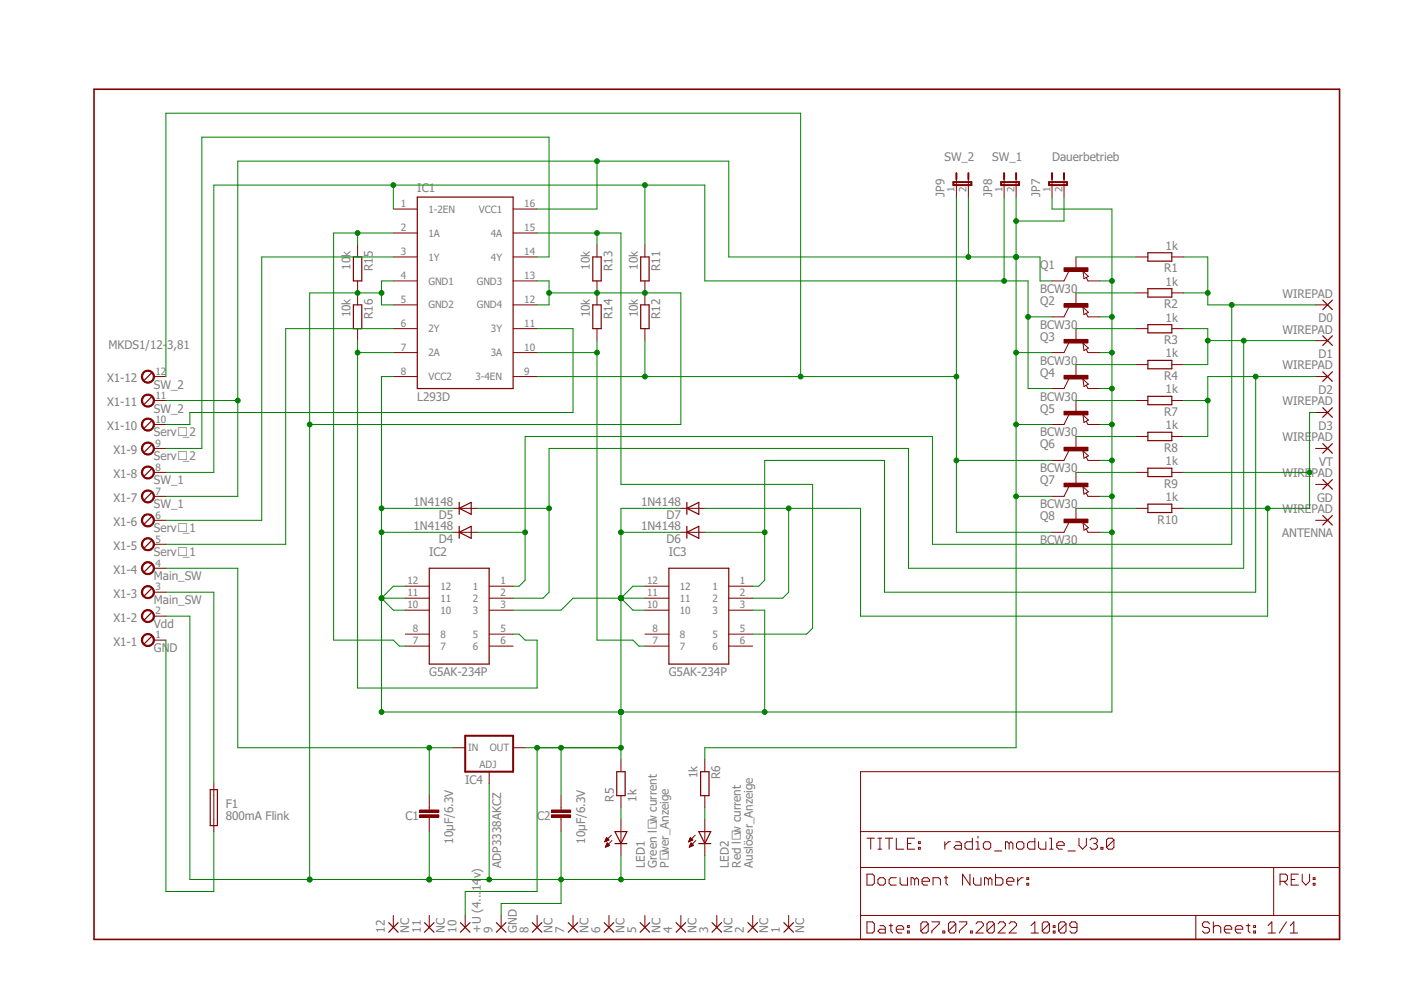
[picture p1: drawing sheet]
<svg xmlns="http://www.w3.org/2000/svg" width="297mm" height="210mm" viewBox="0 0 297 210" stroke-linecap="round" stroke-linejoin="round" font-family="sans-serif">
<path d="M19.9 18.9h264.1v180.3h-264.1z" fill="none" stroke="#7f0000" stroke-width=".34"/>
<g fill="none" stroke="#7f0000" stroke-width=".21">
<path d="M83.4 44.3h5.1M83.4 49.4h5.1M83.4 54.5h5.1M83.4 59.6h5.1M108.8 44.3h5.1M108.8 49.4h5.1M108.8 54.5h5.1M108.8 59.6h5.1M226.6 57.5l-1 2.1M229.6 57.5l1.2 1.1-1 .5zM230.3 58.8l.4 .8M240.8 54.5h2.6"/>
<path d="M248.5 54.5h2.5M83.4 79.8h5.1M83.4 64.6h5.1M83.4 69.7h5.1M83.4 74.8h5.1M108.8 79.8h5.1M108.8 64.6h5.1M108.8 69.7h5.1M108.8 74.8h5.1M240.8 69.7h2.6M240.8 62.1h2.6M240.8 77.3h2.6"/>
<path d="M248.5 69.7h2.5M248.5 62.1h2.5M248.5 77.3h2.5M278.9 79.8h2.6M278.9 72.2h2.6M278.9 64.6h2.6M278.9 87.5h2.6M278.9 110.3h2.6M278.9 102.7h2.6M85.9 124.3h5.1M85.9 126.8h5.1M85.9 129.4h5.1"/>
<path d="M85.9 134.5h5.1M85.9 137h5.1M103.7 124.3h5.1M103.7 126.8h5.1M103.7 129.4h5.1M103.7 134.5h5.1M103.7 137h5.1M182.5 163.6h101.5v35.6h-101.5zM182.5 176.3h101.5M183.8 177.7h1.6M184.6 177.7v2.3M186.1 177.7h.8"/>
<path d="M186.6 177.7v2.3M187.7 177.7h1.6M188.5 177.7v2.3M190 177.7v2.3h1.6M192.4 178.9h.8M193.9 177.7h-1.5v2.3h1.5M194.7 179.7h.4v.3h-.4zM194.7 178.5h.4v.4h-.4zM200.3 178.5v1.5M201.5 178.5h-.4l-.8 .7M202.6 178.5h.9l.3 .4v1.1h-1.2l-.3-.3 .3-.5h1.2M206.2 177.7v2.3h-1.2l-.4-.3v-.8l.4-.4h1.2"/>
<path d="M206.9 178.5h.4v1.5M207.3 177.3v.4M208.9 178.5h.8l.4 .4v.8l-.4 .3h-.8l-.4-.3v-.8zM213.9 178.9l-.3-.4h-.4v1.5M213.9 178.9v1.1M213.9 178.9l.4-.4 .5 .4v1.1M215.9 178.5h.8l.4 .4v.8l-.4 .3h-.8l-.4-.3v-.8zM219.4 177.7v2.3h-1.2l-.4-.3v-.8l.4-.4h1.2M220.2 178.5v1.2l.4 .3h1.1v-1.5M222.5 177.7h.4v2.3M224.1 179.2h1.5v-.3l-.3-.4h-.8l-.4 .4v.8l.4 .3h.8M228.8 177.7v1.5l.7 .8 .8-.8v-1.5"/>
<path d="M231.1 178.1l.4-.4h.8l.4 .4v.4l-.4 .4M231.9 178.9h.4M232.3 178.9l.4 .3v.5l-.4 .3h-.8l-.4-.3M233.4 179.7h.4v.3h-.4zM236.2 178.1l-.4-.4h-.8l-.4 .4v1.6M236.2 178.1v1.6l-.4 .3h-.8l-.4-.3M236.2 178.1l-1.6 1.6M83.4 194.1v2.5M91 194.1v2.5M98.6 194.1v2.5M106.3 194.1v2.5M113.9 194.1v2.5"/>
<path d="M121.5 194.1v2.5M129.1 194.1v2.5M136.7 194.1v2.5M144.4 194.1v2.5M152 194.1v2.5M159.6 194.1v2.5M167.2 194.1v2.5M182.5 183.9h101.5M182.5 194.1h101.5M183.8 185.3h1.2l.4 .4v1.6l-.4 .4h-1.2zM183.8 195.5h1.2l.4 .4v1.5l-.4 .4h-1.2zM186.1 186.5l.5-.4h.7l.4 .4v.8l-.4 .4h-.7l-.5-.4z"/>
<path d="M186.1 180h.8M186.6 196.3h.7l.4 .3v1.2h-1.1l-.5-.4 .5-.4h1.1M188.5 196.3h.8M188.9 195.9v1.5l.4 .4M190 197h1.6v-.4l-.4-.3h-.7l-.5 .3v.8l.5 .4h.7M190 186.1h-1.1l-.4 .4v.8l.4 .4h1.1M190.8 186.1v1.2l.4 .4h1.2v-1.6M192.4 197.4h.4v.4h-.4zM192.4 196.3h.4v.3h-.4zM193.9 186.5l-.4-.4h-.3v1.6M193.9 186.5l.4-.4 .4 .4v1.2M193.9 186.5v1.2"/>
<path d="M195.5 186.9h1.6v-.4l-.4-.4h-.8l-.4 .4v.8l.4 .4h.8M196.8 195.9v1.5l-.4 .4h-.8l-.4-.4M196.8 195.9l-.4-.4h-.8l-.4 .4v1.5M196.8 195.9l-1.6 1.5M197.6 195.5h1.5v.4l-1.5 1.5v.4M197.8 187.7v-1.6h1.2l.4 .4v1.2M199.9 197.4h.4v.4h-.4zM200.2 186.1h.8M200.6 185.7v1.6l.4 .4M202.6 195.9v1.5l-.3 .4h-.8l-.4-.4M202.6 195.9l-.3-.4h-.8l-.4 .4v1.5M202.6 195.9l-1.5 1.5"/>
<path d="M203.4 195.5h1.6v.4l-1.6 1.5v.4M205.7 185.3v2.4l-1.6-2.4v2.4M205.8 197.4h.4v.4h-.4zM206.4 186.1v1.2l.4 .4h1.2v-1.6M206.9 195.9l.4-.4h.8l.4 .4v.4l-1.6 1.5h1.6M206.9 180h.8M209.5 186.5l-.4-.4h-.4v1.6M209.5 186.5v1.2M209.5 186.5l.4-.4 .4 .4v1.2M210.8 195.9v1.5l-.4 .4h-.7l-.4-.4M210.8 195.9l-.4-.4h-.7l-.4 .4v1.5M210.8 195.9l-1.5 1.5"/>
<path d="M210.9 180.4h1.5M211.1 185.3v2.4h1.2l.3-.4v-.8l-.3-.4h-1.2M211.6 195.9l.4-.4h.8l.3 .4v.4l-1.5 1.5h1.5M213.4 186.9h1.6v-.4l-.4-.4h-.8l-.4 .4v.8l.4 .4h.8M213.9 195.9l.4-.4h.8l.4 .4v.4l-1.6 1.5h1.6M215.8 186.1v1.6M217 186.1h-.5l-.7 .8M217.7 187.3h.4v.4h-.4zM217.7 186.1h.4v.4h-.4zM218.6 197.8h1.6M218.6 196.3l.8-.8v2.3M222.5 195.9v1.5l-.4 .4h-.7l-.4-.4"/>
<path d="M222.5 195.9l-.4-.4h-.7l-.4 .4v1.5M222.5 195.9l-1.5 1.5M222.5 180h.8M223.3 197.4h.4v.4h-.4zM223.3 196.3h.4v.3h-.4zM226 195.9v1.5l-.4 .4h-.7l-.5-.4M226 195.9l-.4-.4h-.7l-.5 .4v1.5M226 195.9l-1.6 1.5M226.4 180.4h1.6M228.3 196.6h-1.1l-.4-.3v-.4l.4-.4h.8l.3 .4v1.5l-.3 .4h-.8l-.4-.4M253.5 194.1v5.1M256.5 195.9l-.4-.4h-.8l-.4 .4v.4l.4 .3h.8l.4 .4v.4l-.4 .4h-.8l-.4-.4"/>
<path d="M257.3 196.6l.3-.3h.8l.4 .3v1.2M257.3 195.5v2.3M259.6 197h1.6v-.4l-.4-.3h-.8l-.4 .3v.8l.4 .4h.8M261.9 197h1.6v-.4l-.4-.3h-.8l-.4 .3v.8l.4 .4h.8M264.2 196.3h.8M264.7 195.9v1.5l.3 .4M265.8 197.4h.4v.4h-.4zM265.8 196.3h.4v.3h-.4zM268.9 197.8h1.5M268.9 196.3l.8-.8v2.3M270 183.9v10.2M271.4 186.9h1.2l.4-.4v-.8l-.4-.4h-1.2v2.4"/>
<path d="M272.2 186.9l.8 .8M272.8 195.5l-1.6 2.3M273.6 197.8h1.5M273.6 196.3l.7-.8v2.3M273.8 186.5h.7M275.3 185.3h-1.5v2.4h1.5M276.1 185.3v1.6l.8 .8 .8-.8v-1.6M278.4 187.3h.4v.4h-.4zM278.4 186.1h.4v.4h-.4z"/>
</g>
<g fill="none" stroke="#7f0000" stroke-width=".25">
<path d="M88.5 41.8h20.3v40.6h-20.3zM243.4 53.6h5.1v1.8h-5.1zM243.4 61.2h5.1v1.8h-5.1zM243.4 68.8h5.1v1.8h-5.1zM243.4 76.4h5.1v1.8h-5.1zM280.5 78.8l2 2.1M280.5 71.2l2 2M280.5 63.6l2 2.1M282.5 78.8l-2 2.1M282.5 71.2l-2 2M282.5 63.6l-2 2.1M280.5 86.4l2 2.1"/>
<path d="M282.5 86.4l-2 2.1M280.5 109.3l2 2M280.5 101.7l2 2M282.5 109.3l-2 2M282.5 101.7l-2 2M91 120.5h12.7v20.3h-12.7zM82.4 195.6l2 2.1M84.4 195.6l-2 2.1M90 195.6l2 2.1M92 195.6l-2 2.1M97.6 195.6l2 2.1M99.6 195.6l-2 2.1"/>
<path d="M105.2 195.6l2.1 2.1M107.3 195.6l-2.1 2.1M112.9 195.6l2 2.1M114.9 195.6l-2 2.1M120.5 195.6l2 2.1M122.5 195.6l-2 2.1M128.1 195.6l2 2.1M130.1 195.6l-2 2.1M135.7 195.6l2 2.1M137.7 195.6l-2 2.1M143.3 195.6l2.1 2.1M145.4 195.6l-2.1 2.1"/>
<path d="M151 195.6l2 2.1M153 195.6l-2 2.1M158.6 195.6l2 2.1M160.6 195.6l-2 2.1M166.2 195.6l2 2.1M168.2 195.6l-2 2.1"/>
</g>
<path d="M225.6 56.8h5.1v.7h-5.1z" fill-rule="evenodd" fill="#7f0000"/>
<path d="M223.1 59.6h2.5M225.6 56.8h5.1v.7h-5.1zM228.1 54.5v2.5M230.7 59.6h2.5M226.6 65.2l-1 2M229.6 65.2l1.2 1-1 .5zM230.3 66.4l.4 .8" fill="none" stroke="#7f0000" stroke-width=".21"/>
<path d="M225.6 64.4h5.1v.8h-5.1z" fill-rule="evenodd" fill="#7f0000"/>
<path d="M223.1 67.2h2.5M225.6 64.4h5.1v.8h-5.1zM226.6 72.7l-1 2.1M228.1 62.1v2.5M229.6 72.8l1.2 1-1 .5zM230.3 74l.4 .8M230.7 67.2h2.5" fill="none" stroke="#7f0000" stroke-width=".21"/>
<path d="M225.6 72h5.1v.7h-5.1z" fill-rule="evenodd" fill="#7f0000"/>
<path d="M223.1 74.8h2.5M225.6 72h5.1v.7h-5.1zM228.1 69.7v2.5M230.7 74.8h2.5M226.6 80.3l-1 2.1M229.6 80.4l1.2 1-1 .6zM230.3 81.7l.4 .7" fill="none" stroke="#7f0000" stroke-width=".21"/>
<path d="M225.6 79.6h5.1v.7h-5.1z" fill-rule="evenodd" fill="#7f0000"/>
<g fill="none" stroke="#7f0000" stroke-width=".21">
<path d="M223.1 38v3.8M225.6 38v3.8M225.6 79.6h5.1v.7h-5.1zM228.1 77.3v2.5M223.1 82.4h2.5M230.7 82.4h2.5M136.7 124.3h5.1M136.7 126.8h5.1M136.7 129.4h5.1M136.7 134.5h5.1M136.7 137h5.1M154.5 124.3h5.1"/>
<path d="M154.5 126.8h5.1M154.5 129.4h5.1M154.5 134.5h5.1M154.5 137h5.1M45.3 166.2v10.1M91 171.2v.5M91 173.3v.5M128.2 178.5h.1M128.3 178.4h.2M128.3 178.3h.3M128.4 178.2h.5M128.4 178.1h.7"/>
<path d="M128.4 179.5h.2M128.4 178.1h.6M128.4 179.5h.4M128.5 177.9h.4M128.5 179.4h.5M128.5 177.8h.4M128.5 177.8h.3M128.5 179.3h.7M128.6 177.7h.1M128.6 179.2h.6M128.6 179.1h.5M128.6 179h.4"/>
<path d="M128.6 177.6l.5 .5-.9 .4zM128.6 178.9h.3M128.7 178.8h.1M128.7 178.7h.1M128.7 178.7l-.3 .9M128.7 178.7l.5 .5-.8 .4M129.6 177.1l-1.4 1.4M129.7 178.2l-1.3 1.4M131.7 161.1v2.5M131.7 168.7v2.5M131.7 173.8v7.6M146 178.5h.1"/>
<path d="M146 178.4h.2M146.1 178.3h.3M146.1 178.2h.5M146.2 178.1h.7M146.2 179.5h.1M146.2 178.1h.6M146.2 177.9h.5M146.2 179.5h.4M146.3 177.8h.3M146.3 179.4h.4M146.3 179.3h.6M146.3 179.2h.7"/>
<path d="M146.3 177.7h.2M146.3 179.1h.6M146.4 177.6l.5 .5-.9 .4zM146.4 179h.4M146.4 178.9h.3M146.5 178.8h.1M146.5 178.7l-.4 .9M146.5 178.7l.5 .5-.9 .4M146.5 178.7h.1M147.4 177.1l-1.4 1.4M147.5 178.2l-1.4 1.4M149.4 161.1v2.5"/>
<path d="M149.4 168.7v2.5M149.4 173.8v7.6"/>
</g>
<path d="M141.8 120.5h12.7v20.3h-12.7zM44.6 167.4h1.5v7.6h-1.5zM130.4 178.9h2.5M130.4 176.3h2.5l-1.2 2.6zM130.8 163.6h1.7v5.1h-1.7zM148.2 176.3h2.5l-1.3 2.6zM148.2 178.9h2.5M148.5 163.6h1.8v5.1h-1.8z" fill="none" stroke="#7f0000" stroke-width=".25"/>
<path d="M222.4 38.6h3.8v.6h-3.8zM223.1 36.7v1.3M225.6 36.7v1.3" fill="none" stroke="#7f0000" stroke-width=".42"/>
<path d="M89 172.8h4v.5h-4z" fill-rule="evenodd" fill="#7f0000"/>
<path d="M89 172.8h4v.5h-4z" fill="none" stroke="#7f0000" stroke-width=".21"/>
<path d="M89 171.7h4v.6h-4z" fill-rule="evenodd" fill="#7f0000"/>
<path d="M89 171.7h4v.6h-4zM91 168.7v2.5M91 173.8v2.5M119 171.2v.5M119 173.3v.5" fill="none" stroke="#7f0000" stroke-width=".21"/>
<path d="M116.9 172.8h4.1v.5h-4.1z" fill-rule="evenodd" fill="#7f0000"/>
<path d="M116.9 172.8h4.1v.5h-4.1z" fill="none" stroke="#7f0000" stroke-width=".21"/>
<path d="M116.9 171.7h4.1v.6h-4.1z" fill-rule="evenodd" fill="#7f0000"/>
<g fill="none" stroke="#7f0000" stroke-width=".21">
<path d="M202.8 38v3.8M205.3 38v3.8M212.9 38v3.8M215.4 38v3.8M226.6 88l-1 2M229.6 88l1.2 1.1-1 .5zM230.3 89.3l.4 .7M240.8 84.9h2.6M240.8 92.5h2.6M248.5 84.9h2.5M248.5 92.5h2.5M240.8 100.2h2.6"/>
<path d="M240.8 107.8h2.6M248.5 100.2h2.5M248.5 107.8h2.5M116.9 171.7h4.1v.6h-4.1zM119 168.7v2.5M119 173.8v2.5"/>
</g>
<path d="M202.1 38.6h3.8v.6h-3.8zM202.8 36.7v1.3M205.3 36.7v1.3M212.3 38.6h3.8v.6h-3.8zM212.9 36.7v1.3M215.4 36.7v1.3" fill="none" stroke="#7f0000" stroke-width=".42"/>
<path d="M243.4 84h5.1v1.8h-5.1zM243.4 91.7h5.1v1.7h-5.1zM243.4 99.3h5.1v1.7h-5.1zM243.4 106.9h5.1v1.8h-5.1z" fill="none" stroke="#7f0000" stroke-width=".25"/>
<path d="M225.6 87.2h5.1v.8h-5.1z" fill-rule="evenodd" fill="#7f0000"/>
<path d="M223.1 90h2.5M225.6 87.2h5.1v.8h-5.1zM226.6 95.6l-1 2M228.1 84.9v2.6M229.6 95.6l1.2 1-1 .6zM230.3 96.9l.4 .7M230.7 90h2.5" fill="none" stroke="#7f0000" stroke-width=".21"/>
<path d="M225.6 94.8h5.1v.8h-5.1z" fill-rule="evenodd" fill="#7f0000"/>
<path d="M223.1 97.6h2.5M225.6 94.8h5.1v.8h-5.1zM228.1 92.5v2.6M230.7 97.6h2.5M226.6 103.2l-1 2M229.6 103.2l1.2 1.1-1 .5zM230.3 104.5l.4 .7" fill="none" stroke="#7f0000" stroke-width=".21"/>
<path d="M225.6 102.4h5.1v.8h-5.1z" fill-rule="evenodd" fill="#7f0000"/>
<path d="M223.1 105.2h2.5M225.6 102.4h5.1v.8h-5.1zM226.6 110.8l-1 2.1M228.1 100.2v2.5M229.6 110.8l1.2 1.1-1 .5zM230.3 112.1l.4 .8M230.7 105.2h2.5" fill="none" stroke="#7f0000" stroke-width=".21"/>
<path d="M225.6 110.1h5.1v.7h-5.1z" fill-rule="evenodd" fill="#7f0000"/>
<g fill="none" stroke="#7f0000" stroke-width=".21">
<path d="M75.8 51.9v2.6M75.8 59.6v5M126.6 51.9v2.6M126.6 59.6v5M136.7 51.9v2.6M136.7 59.6v5M75.8 69.7v2.5M126.6 69.7v2.5M136.7 69.7v2.5M278.9 95.1h2.6M96.1 112.9h5.1M96.1 107.8h5.1"/>
<path d="M144.4 112.9h5M144.4 107.8h5M223.1 112.9h2.5M225.6 110.1h5.1v.7h-5.1zM228.1 107.8v2.5M230.7 112.9h2.5M96.1 158.5h2.5M108.8 158.5h2.5M103.7 163.6v2.6"/>
</g>
<g fill="none" stroke="#7f0000" stroke-width=".25">
<path d="M74.9 54.5h1.8v5.1h-1.8zM125.7 54.5h1.8v5.1h-1.8zM135.8 54.5h1.8v5.1h-1.8zM74.9 64.6h1.8v5.1h-1.8zM125.7 64.6h1.8v5.1h-1.8zM135.8 64.6h1.8v5.1h-1.8zM280.5 94.1l2 2M282.5 94.1l-2 2M97.4 112.9l2.5-1.3v2.5zM97.4 106.5v2.6M97.4 111.6v2.5M97.4 107.8l2.5-1.3v2.6z"/>
<path d="M145.6 112.9l2.6-1.3v2.5zM145.6 106.5v2.6M145.6 111.6v2.5M145.6 107.8l2.6-1.3v2.6zM32.1 135l-1.5 1.5"/>
</g>
<path d="M98.6 156h10.2v7.6h-10.2z" fill="none" stroke="#7f0000" stroke-width=".42"/>
<path d="M30.3 134.8a1.39 1.39 0 0 1 2.2 .2 1.39 1.39 0 0 1-.8 2.1 1.39 1.39 0 0 1-1.7-1.4h.2a1.13 1.13 0 0 1 1.5-1.1 1.13 1.13 0 0 1 .5 1.9 1.13 1.13 0 0 1-1.9-.4l-.1-.4h-.2z" fill-rule="evenodd" fill="#7f0000"/>
<path d="M30.3 134.8a1.39 1.39 0 0 1 2.2 .2 1.39 1.39 0 0 1-.8 2.1 1.39 1.39 0 0 1-1.7-1.4h.2a1.13 1.13 0 0 1 1.5-1.1 1.13 1.13 0 0 1 .5 1.9 1.13 1.13 0 0 1-1.9-.4l-.1-.4h-.2zM32.6 135.7h2.6" fill="none" stroke="#7f0000" stroke-width=".21"/>
<path d="M32.1 129.9l-1.5 1.5" fill="none" stroke="#7f0000" stroke-width=".25"/>
<path d="M30.3 129.8a1.39 1.39 0 0 1 2.2 .1 1.39 1.39 0 0 1-.8 2.1 1.39 1.39 0 0 1-1.7-1.4h.2a1.13 1.13 0 0 1 1.5-1.1 1.13 1.13 0 0 1 .5 1.9 1.13 1.13 0 0 1-1.9-.4l-.1-.4h-.2z" fill-rule="evenodd" fill="#7f0000"/>
<path d="M30.3 129.8a1.39 1.39 0 0 1 2.2 .1 1.39 1.39 0 0 1-.8 2.1 1.39 1.39 0 0 1-1.7-1.4h.2a1.13 1.13 0 0 1 1.5-1.1 1.13 1.13 0 0 1 .5 1.9 1.13 1.13 0 0 1-1.9-.4l-.1-.4h-.2zM32.6 130.6h2.6" fill="none" stroke="#7f0000" stroke-width=".21"/>
<path d="M32.1 124.8l-1.5 1.5" fill="none" stroke="#7f0000" stroke-width=".25"/>
<path d="M30.3 124.7a1.39 1.39 0 0 1 2.2 .1 1.39 1.39 0 0 1-.8 2.1 1.39 1.39 0 0 1-1.7-1.3h.2a1.13 1.13 0 0 1 1.5-1.1 1.13 1.13 0 0 1 .5 1.8 1.13 1.13 0 0 1-1.9-.4l-.1-.3h-.2z" fill-rule="evenodd" fill="#7f0000"/>
<path d="M30.3 124.7a1.39 1.39 0 0 1 2.2 .1 1.39 1.39 0 0 1-.8 2.1 1.39 1.39 0 0 1-1.7-1.3h.2a1.13 1.13 0 0 1 1.5-1.1 1.13 1.13 0 0 1 .5 1.8 1.13 1.13 0 0 1-1.9-.4l-.1-.3h-.2zM32.6 125.6h2.6" fill="none" stroke="#7f0000" stroke-width=".21"/>
<path d="M32.1 119.7l-1.5 1.5" fill="none" stroke="#7f0000" stroke-width=".25"/>
<path d="M30.3 119.6a1.39 1.39 0 0 1 2.2 .2 1.39 1.39 0 0 1-.8 2 1.39 1.39 0 0 1-1.7-1.3h.2a1.13 1.13 0 0 1 1.5-1.1 1.13 1.13 0 0 1 .5 1.8 1.13 1.13 0 0 1-1.9-.3l-.1-.4h-.2z" fill-rule="evenodd" fill="#7f0000"/>
<path d="M30.3 119.6a1.39 1.39 0 0 1 2.2 .2 1.39 1.39 0 0 1-.8 2 1.39 1.39 0 0 1-1.7-1.3h.2a1.13 1.13 0 0 1 1.5-1.1 1.13 1.13 0 0 1 .5 1.8 1.13 1.13 0 0 1-1.9-.3l-.1-.4h-.2zM32.6 120.5h2.6" fill="none" stroke="#7f0000" stroke-width=".21"/>
<path d="M32.1 114.6l-1.5 1.6" fill="none" stroke="#7f0000" stroke-width=".25"/>
<path d="M30.3 114.5a1.39 1.39 0 0 1 2.2 .2 1.39 1.39 0 0 1-.8 2.1 1.39 1.39 0 0 1-1.7-1.4h.2a1.13 1.13 0 0 1 1.5-1.1 1.13 1.13 0 0 1 .5 1.8 1.13 1.13 0 0 1-1.9-.3l-.1-.4h-.2z" fill-rule="evenodd" fill="#7f0000"/>
<path d="M30.3 114.5a1.39 1.39 0 0 1 2.2 .2 1.39 1.39 0 0 1-.8 2.1 1.39 1.39 0 0 1-1.7-1.4h.2a1.13 1.13 0 0 1 1.5-1.1 1.13 1.13 0 0 1 .5 1.8 1.13 1.13 0 0 1-1.9-.3l-.1-.4h-.2zM32.6 115.4h2.6" fill="none" stroke="#7f0000" stroke-width=".21"/>
<path d="M32.1 109.6l-1.5 1.5" fill="none" stroke="#7f0000" stroke-width=".25"/>
<path d="M30.3 109.4a1.39 1.39 0 0 1 2.2 .2 1.39 1.39 0 0 1-.8 2.1 1.39 1.39 0 0 1-1.7-1.4h.2a1.13 1.13 0 0 1 1.5-1.1 1.13 1.13 0 0 1 .5 1.9 1.13 1.13 0 0 1-1.9-.4l-.1-.4h-.2z" fill-rule="evenodd" fill="#7f0000"/>
<path d="M30.3 109.4a1.39 1.39 0 0 1 2.2 .2 1.39 1.39 0 0 1-.8 2.1 1.39 1.39 0 0 1-1.7-1.4h.2a1.13 1.13 0 0 1 1.5-1.1 1.13 1.13 0 0 1 .5 1.9 1.13 1.13 0 0 1-1.9-.4l-.1-.4h-.2zM32.6 110.3h2.6" fill="none" stroke="#7f0000" stroke-width=".21"/>
<path d="M32.1 104.5l-1.5 1.5" fill="none" stroke="#7f0000" stroke-width=".25"/>
<path d="M30.3 104.4a1.39 1.39 0 0 1 2.2 .1 1.39 1.39 0 0 1-.8 2.1 1.39 1.39 0 0 1-1.7-1.4h.2a1.13 1.13 0 0 1 1.5-1.1 1.13 1.13 0 0 1 .5 1.9 1.13 1.13 0 0 1-1.9-.4l-.1-.4h-.2z" fill-rule="evenodd" fill="#7f0000"/>
<path d="M30.3 104.4a1.39 1.39 0 0 1 2.2 .1 1.39 1.39 0 0 1-.8 2.1 1.39 1.39 0 0 1-1.7-1.4h.2a1.13 1.13 0 0 1 1.5-1.1 1.13 1.13 0 0 1 .5 1.9 1.13 1.13 0 0 1-1.9-.4l-.1-.4h-.2zM32.6 105.2h2.6" fill="none" stroke="#7f0000" stroke-width=".21"/>
<path d="M32.1 99.4l-1.5 1.5" fill="none" stroke="#7f0000" stroke-width=".25"/>
<path d="M30.3 99.3a1.39 1.39 0 0 1 2.2 .1 1.39 1.39 0 0 1-.8 2.1 1.39 1.39 0 0 1-1.7-1.3h.2a1.13 1.13 0 0 1 1.5-1.1 1.13 1.13 0 0 1 .5 1.8 1.13 1.13 0 0 1-1.9-.4l-.1-.3h-.2z" fill-rule="evenodd" fill="#7f0000"/>
<path d="M30.3 99.3a1.39 1.39 0 0 1 2.2 .1 1.39 1.39 0 0 1-.8 2.1 1.39 1.39 0 0 1-1.7-1.3h.2a1.13 1.13 0 0 1 1.5-1.1 1.13 1.13 0 0 1 .5 1.8 1.13 1.13 0 0 1-1.9-.4l-.1-.3h-.2zM32.6 100.2h2.6" fill="none" stroke="#7f0000" stroke-width=".21"/>
<path d="M32.1 94.3l-1.5 1.5" fill="none" stroke="#7f0000" stroke-width=".25"/>
<path d="M30.3 94.2a1.39 1.39 0 0 1 2.2 .2 1.39 1.39 0 0 1-.8 2 1.39 1.39 0 0 1-1.7-1.3h.2a1.13 1.13 0 0 1 1.5-1.1 1.13 1.13 0 0 1 .5 1.8 1.13 1.13 0 0 1-1.9-.3l-.1-.4h-.2z" fill-rule="evenodd" fill="#7f0000"/>
<path d="M30.3 94.2a1.39 1.39 0 0 1 2.2 .2 1.39 1.39 0 0 1-.8 2 1.39 1.39 0 0 1-1.7-1.3h.2a1.13 1.13 0 0 1 1.5-1.1 1.13 1.13 0 0 1 .5 1.8 1.13 1.13 0 0 1-1.9-.3l-.1-.4h-.2zM32.6 95.1h2.6" fill="none" stroke="#7f0000" stroke-width=".21"/>
<path d="M32.1 89.2l-1.5 1.6" fill="none" stroke="#7f0000" stroke-width=".25"/>
<path d="M30.3 89.1a1.4 1.4 0 0 1 2.2 .2 1.4 1.4 0 0 1-.8 2.1 1.4 1.4 0 0 1-1.7-1.4h.2a1.13 1.13 0 0 1 1.5-1.1 1.13 1.13 0 0 1 .5 1.8 1.13 1.13 0 0 1-1.9-.3l-.1-.4h-.2z" fill-rule="evenodd" fill="#7f0000"/>
<path d="M30.3 89.1a1.4 1.4 0 0 1 2.2 .2 1.4 1.4 0 0 1-.8 2.1 1.4 1.4 0 0 1-1.7-1.4h.2a1.13 1.13 0 0 1 1.5-1.1 1.13 1.13 0 0 1 .5 1.8 1.13 1.13 0 0 1-1.9-.3l-.1-.4h-.2zM32.6 90h2.6" fill="none" stroke="#7f0000" stroke-width=".21"/>
<path d="M32.1 84.2l-1.5 1.5" fill="none" stroke="#7f0000" stroke-width=".25"/>
<path d="M30.3 84a1.4 1.4 0 0 1 2.2 .2 1.4 1.4 0 0 1-.8 2.1 1.4 1.4 0 0 1-1.7-1.4h.2a1.13 1.13 0 0 1 1.6-1 1.13 1.13 0 0 1 .4 1.8 1.13 1.13 0 0 1-1.9-.4l-.1-.4h-.2z" fill-rule="evenodd" fill="#7f0000"/>
<path d="M30.3 84a1.4 1.4 0 0 1 2.2 .2 1.4 1.4 0 0 1-.8 2.1 1.4 1.4 0 0 1-1.7-1.4h.2a1.13 1.13 0 0 1 1.6-1 1.13 1.13 0 0 1 .4 1.8 1.13 1.13 0 0 1-1.9-.4l-.1-.4h-.2zM32.6 84.9h2.6" fill="none" stroke="#7f0000" stroke-width=".21"/>
<path d="M32.1 79.1l-1.5 1.5" fill="none" stroke="#7f0000" stroke-width=".25"/>
<path d="M30.3 79a1.4 1.4 0 0 1 2.2 .1 1.4 1.4 0 0 1-.8 2.1 1.4 1.4 0 0 1-1.7-1.4h.2a1.13 1.13 0 0 1 1.6-1 1.13 1.13 0 0 1 .4 1.8 1.13 1.13 0 0 1-1.9-.3l-.1-.5h-.2z" fill-rule="evenodd" fill="#7f0000"/>
<path d="M30.3 79a1.4 1.4 0 0 1 2.2 .1 1.4 1.4 0 0 1-.8 2.1 1.4 1.4 0 0 1-1.7-1.4h.2a1.13 1.13 0 0 1 1.6-1 1.13 1.13 0 0 1 .4 1.8 1.13 1.13 0 0 1-1.9-.3l-.1-.5h-.2zM32.6 79.8h2.6" fill="none" stroke="#7f0000" stroke-width=".21"/>
<path d="M75.8 49.4v2.5M83.4 49.4h-12.7v86.3h12.7l1.3 1.3h1.2M228.1 54.5h12.7M228.1 69.7h12.7M228.1 62.1h12.7M228.1 77.3h12.7M228.1 84.9h12.7M228.1 92.5h12.7M228.1 100.2h12.7M228.1 107.8h12.7" fill="none" stroke="#007f00" stroke-width=".21"/>
<circle cx="75.8" cy="49.4" r=".51" fill="#007f00"/>
<g fill="none" stroke="#007f00" stroke-width=".21">
<path d="M251 54.5h5.1v10.1h22.8M251 62.1h5.1M261.2 64.6v50.8h-63.5v-22.9h-86.4v30.5l-1.2 1.3h-1.3M101.2 112.9h10.1"/>
<circle cx="75.8" cy="49.4" r=".51"/>
</g>
<circle cx="111.3" cy="112.9" r=".51" fill="#007f00"/>
<circle cx="111.3" cy="112.9" r=".51" fill="none" stroke="#007f00" stroke-width=".21"/>
<circle cx="256.1" cy="62.1" r=".51" fill="#007f00"/>
<circle cx="256.1" cy="62.1" r=".51" fill="none" stroke="#007f00" stroke-width=".21"/>
<circle cx="261.1" cy="64.6" r=".51" fill="#007f00"/>
<g fill="none" stroke="#007f00" stroke-width=".21">
<path d="M251 69.7h5.1v7.6h-5.1M256.1 72.2h22.8M263.7 72.2v48.3h-71.1v-25.4h-76.2v30.5l-1.3 1.2h-6.3M101.2 107.8h15.2"/>
<circle cx="261.1" cy="64.6" r=".51"/>
</g>
<circle cx="116.4" cy="107.8" r=".51" fill="#007f00"/>
<circle cx="116.4" cy="107.8" r=".51" fill="none" stroke="#007f00" stroke-width=".21"/>
<circle cx="256.1" cy="72.2" r=".51" fill="#007f00"/>
<circle cx="256.1" cy="72.2" r=".51" fill="none" stroke="#007f00" stroke-width=".21"/>
<circle cx="263.7" cy="72.2" r=".51" fill="#007f00"/>
<g fill="none" stroke="#007f00" stroke-width=".21">
<path d="M278.9 87.5h-1.2v20.3h-26.7M149.4 107.8h33.1v22.8h86.3v-22.8M167.2 107.8v17.8l-1.3 1.2h-6.3M251 100.2h26.7"/>
<circle cx="263.7" cy="72.2" r=".51"/>
</g>
<circle cx="277.7" cy="100.2" r=".51" fill="#007f00"/>
<circle cx="277.7" cy="100.2" r=".51" fill="none" stroke="#007f00" stroke-width=".21"/>
<circle cx="268.8" cy="107.8" r=".51" fill="#007f00"/>
<circle cx="268.8" cy="107.8" r=".51" fill="none" stroke="#007f00" stroke-width=".21"/>
<circle cx="167.2" cy="107.8" r=".51" fill="#007f00"/>
<g fill="none" stroke="#007f00" stroke-width=".21">
<path d="M113.9 74.8h12.7M126.6 72.2v63.5h7.6l1.3 1.3h1.2"/>
<circle cx="167.2" cy="107.8" r=".51"/>
</g>
<circle cx="126.6" cy="74.8" r=".51" fill="#007f00"/>
<g fill="none" stroke="#007f00" stroke-width=".21">
<path d="M113.9 49.4h17.8v53.3h40.6v30.5l-1.3 1.3h-11.4M126.6 49.4v2.5"/>
<circle cx="126.6" cy="74.8" r=".51"/>
</g>
<circle cx="126.6" cy="49.4" r=".51" fill="#007f00"/>
<g fill="none" stroke="#007f00" stroke-width=".21">
<path d="M35.2 125.6h10.1v40.6M35.2 135.7v53.3h10.1v-12.7M35.2 120.5h15.2v38h45.7M91 158.5v10.2"/>
<circle cx="126.6" cy="49.4" r=".51"/>
</g>
<circle cx="91" cy="158.5" r=".51" fill="#007f00"/>
<g fill="none" stroke="#007f00" stroke-width=".21">
<path d="M83.4 59.6h-2.5v5h2.5M113.9 59.6h2.5v5h-2.5M80.9 62.1h-15.2v124.4M116.4 62.1h28v27.9h-78.7M35.2 130.6h5.1v55.9h109.1v-5.1M91 176.3v10.2M103.7 166.2v20.3M119 176.3v15.3h-12.7v2.5M131.7 181.4v5.1"/>
<circle cx="91" cy="158.5" r=".51"/>
</g>
<circle cx="131.6" cy="186.5" r=".51" fill="#007f00"/>
<circle cx="131.6" cy="186.5" r=".51" fill="none" stroke="#007f00" stroke-width=".21"/>
<circle cx="118.9" cy="186.5" r=".51" fill="#007f00"/>
<circle cx="118.9" cy="186.5" r=".51" fill="none" stroke="#007f00" stroke-width=".21"/>
<circle cx="103.7" cy="186.5" r=".51" fill="#007f00"/>
<circle cx="103.7" cy="186.5" r=".51" fill="none" stroke="#007f00" stroke-width=".21"/>
<circle cx="91" cy="186.5" r=".51" fill="#007f00"/>
<circle cx="91" cy="186.5" r=".51" fill="none" stroke="#007f00" stroke-width=".21"/>
<circle cx="91" cy="186.5" r=".51" fill="#007f00"/>
<circle cx="91" cy="186.5" r=".51" fill="none" stroke="#007f00" stroke-width=".21"/>
<circle cx="65.7" cy="186.5" r=".51" fill="#007f00"/>
<circle cx="65.7" cy="186.5" r=".51" fill="none" stroke="#007f00" stroke-width=".21"/>
<circle cx="65.7" cy="186.5" r=".51" fill="#007f00"/>
<circle cx="65.7" cy="186.5" r=".51" fill="none" stroke="#007f00" stroke-width=".21"/>
<circle cx="136.7" cy="62.1" r=".51" fill="#007f00"/>
<circle cx="136.7" cy="62.1" r=".51" fill="none" stroke="#007f00" stroke-width=".21"/>
<circle cx="116.4" cy="62.1" r=".51" fill="#007f00"/>
<circle cx="116.4" cy="62.1" r=".51" fill="none" stroke="#007f00" stroke-width=".21"/>
<circle cx="65.7" cy="90" r=".51" fill="#007f00"/>
<circle cx="65.7" cy="90" r=".51" fill="none" stroke="#007f00" stroke-width=".21"/>
<circle cx="80.9" cy="62.1" r=".51" fill="#007f00"/>
<circle cx="80.9" cy="62.1" r=".51" fill="none" stroke="#007f00" stroke-width=".21"/>
<circle cx="75.8" cy="62.1" r=".51" fill="#007f00"/>
<circle cx="75.8" cy="62.1" r=".51" fill="none" stroke="#007f00" stroke-width=".21"/>
<circle cx="126.6" cy="62.1" r=".51" fill="#007f00"/>
<g fill="none" stroke="#007f00" stroke-width=".21">
<path d="M83.4 54.5h-27.9v55.8h-20.3M113.9 54.5h2.5v-25.4h-73.6v66h-7.6M83.4 69.7h-22.8v45.7h-25.4M113.9 69.7h7.6v17.8h-81.2v2.5h-5.1M266.2 79.8v45.8h-78.7v-28h-25.4v25.4l-1.2 1.3h-1.3M278.9 79.8h-22.8v12.7h-5.1M251 84.9h5.1M149.4 112.9h12.7M131.7 171.2v2.6M149.4 171.2v2.6"/>
<circle cx="126.6" cy="62.1" r=".51"/>
</g>
<circle cx="162.1" cy="112.9" r=".51" fill="#007f00"/>
<circle cx="162.1" cy="112.9" r=".51" fill="none" stroke="#007f00" stroke-width=".21"/>
<circle cx="256.1" cy="84.9" r=".51" fill="#007f00"/>
<circle cx="256.1" cy="84.9" r=".51" fill="none" stroke="#007f00" stroke-width=".21"/>
<circle cx="266.2" cy="79.8" r=".51" fill="#007f00"/>
<g fill="none" stroke="#007f00" stroke-width=".21">
<path d="M83.4 39.2v5.1M136.7 39.2v12.7M212.9 41.8v17.8M218 67.2h5.1M223.1 82.4h-5.1v-22.8h-68.6v-20.4h-104.1v61h-10.1"/>
<circle cx="266.2" cy="79.8" r=".51"/>
</g>
<circle cx="218" cy="67.2" r=".51" fill="#007f00"/>
<circle cx="218" cy="67.2" r=".51" fill="none" stroke="#007f00" stroke-width=".21"/>
<circle cx="212.9" cy="59.6" r=".51" fill="#007f00"/>
<circle cx="212.9" cy="59.6" r=".51" fill="none" stroke="#007f00" stroke-width=".21"/>
<circle cx="136.7" cy="39.2" r=".51" fill="#007f00"/>
<circle cx="136.7" cy="39.2" r=".51" fill="none" stroke="#007f00" stroke-width=".21"/>
<circle cx="83.4" cy="39.2" r=".51" fill="#007f00"/>
<g fill="none" stroke="#007f00" stroke-width=".21">
<path d="M202.8 41.8v71.1h20.3M35.2 79.8v-55.8h134.6v55.8M113.9 79.8h88.9M136.7 72.2v7.6M202.8 97.6h20.3"/>
<circle cx="83.4" cy="39.2" r=".51"/>
</g>
<circle cx="136.7" cy="79.8" r=".51" fill="#007f00"/>
<circle cx="136.7" cy="79.8" r=".51" fill="none" stroke="#007f00" stroke-width=".21"/>
<circle cx="202.8" cy="79.8" r=".51" fill="#007f00"/>
<circle cx="202.8" cy="79.8" r=".51" fill="none" stroke="#007f00" stroke-width=".21"/>
<circle cx="202.8" cy="97.6" r=".51" fill="#007f00"/>
<circle cx="202.8" cy="97.6" r=".51" fill="none" stroke="#007f00" stroke-width=".21"/>
<circle cx="169.7" cy="79.8" r=".51" fill="#007f00"/>
<g fill="none" stroke="#007f00" stroke-width=".21">
<path d="M223.1 41.8v2.5h12.7v106.7h-154.9v-71.2h2.5M233.2 59.6h2.6M233.2 67.2h2.6M233.2 74.8h2.6M233.2 82.4h2.6M233.2 90h2.6M233.2 97.6h2.6M80.9 112.9h15.2M80.9 107.8h15.2M131.7 112.9h12.7M144.4 107.8h-12.7v53.3M233.2 105.2h2.6"/>
<path d="M233.2 112.9h2.6M80.9 126.8l2.5 2.6h2.5M80.9 126.8h5M85.9 124.3h-2.5l-2.5 2.5M136.7 126.8h-15.2l-2.5 2.6h-10.2M136.7 124.3h-2.5l-2.5 2.5 2.5 2.6h2.5M159.6 129.4h2.5v21.6M111.3 158.5h20.4M113.9 158.5v30.5h-15.3v5.1M119 158.5v10.2"/>
<circle cx="169.7" cy="79.8" r=".51"/>
</g>
<circle cx="235.7" cy="59.6" r=".51" fill="#007f00"/>
<circle cx="235.7" cy="59.6" r=".51" fill="none" stroke="#007f00" stroke-width=".21"/>
<circle cx="235.7" cy="67.2" r=".51" fill="#007f00"/>
<circle cx="235.7" cy="67.2" r=".51" fill="none" stroke="#007f00" stroke-width=".21"/>
<circle cx="235.7" cy="74.8" r=".51" fill="#007f00"/>
<circle cx="235.7" cy="74.8" r=".51" fill="none" stroke="#007f00" stroke-width=".21"/>
<circle cx="235.7" cy="82.4" r=".51" fill="#007f00"/>
<circle cx="235.7" cy="82.4" r=".51" fill="none" stroke="#007f00" stroke-width=".21"/>
<circle cx="235.7" cy="90" r=".51" fill="#007f00"/>
<circle cx="235.7" cy="90" r=".51" fill="none" stroke="#007f00" stroke-width=".21"/>
<circle cx="235.7" cy="97.6" r=".51" fill="#007f00"/>
<circle cx="235.7" cy="97.6" r=".51" fill="none" stroke="#007f00" stroke-width=".21"/>
<circle cx="235.7" cy="112.9" r=".51" fill="#007f00"/>
<circle cx="235.7" cy="112.9" r=".51" fill="none" stroke="#007f00" stroke-width=".21"/>
<circle cx="118.9" cy="158.5" r=".51" fill="#007f00"/>
<circle cx="118.9" cy="158.5" r=".51" fill="none" stroke="#007f00" stroke-width=".21"/>
<circle cx="131.6" cy="158.5" r=".51" fill="#007f00"/>
<circle cx="131.6" cy="158.5" r=".51" fill="none" stroke="#007f00" stroke-width=".21"/>
<circle cx="80.9" cy="107.8" r=".51" fill="#007f00"/>
<circle cx="80.9" cy="107.8" r=".51" fill="none" stroke="#007f00" stroke-width=".21"/>
<circle cx="80.9" cy="112.9" r=".51" fill="#007f00"/>
<circle cx="80.9" cy="112.9" r=".51" fill="none" stroke="#007f00" stroke-width=".21"/>
<circle cx="80.9" cy="151" r=".51" fill="#007f00"/>
<circle cx="80.9" cy="151" r=".51" fill="none" stroke="#007f00" stroke-width=".21"/>
<circle cx="131.6" cy="151" r=".51" fill="#007f00"/>
<circle cx="131.6" cy="151" r=".51" fill="none" stroke="#007f00" stroke-width=".21"/>
<circle cx="131.6" cy="151" r=".51" fill="#007f00"/>
<circle cx="131.6" cy="151" r=".51" fill="none" stroke="#007f00" stroke-width=".21"/>
<circle cx="131.6" cy="151" r=".51" fill="#007f00"/>
<circle cx="131.6" cy="151" r=".51" fill="none" stroke="#007f00" stroke-width=".21"/>
<circle cx="131.6" cy="112.9" r=".51" fill="#007f00"/>
<circle cx="131.6" cy="112.9" r=".51" fill="none" stroke="#007f00" stroke-width=".21"/>
<circle cx="131.6" cy="126.8" r=".51" fill="#007f00"/>
<circle cx="131.6" cy="126.8" r=".51" fill="none" stroke="#007f00" stroke-width=".21"/>
<circle cx="131.6" cy="126.8" r=".51" fill="#007f00"/>
<circle cx="131.6" cy="126.8" r=".51" fill="none" stroke="#007f00" stroke-width=".21"/>
<circle cx="131.6" cy="126.8" r=".51" fill="#007f00"/>
<circle cx="131.6" cy="126.8" r=".51" fill="none" stroke="#007f00" stroke-width=".21"/>
<circle cx="131.6" cy="126.8" r=".51" fill="#007f00"/>
<circle cx="131.6" cy="126.8" r=".51" fill="none" stroke="#007f00" stroke-width=".21"/>
<circle cx="162.1" cy="151" r=".51" fill="#007f00"/>
<circle cx="162.1" cy="151" r=".51" fill="none" stroke="#007f00" stroke-width=".21"/>
<circle cx="80.9" cy="126.8" r=".51" fill="#007f00"/>
<circle cx="80.9" cy="126.8" r=".51" fill="none" stroke="#007f00" stroke-width=".21"/>
<circle cx="80.9" cy="126.8" r=".51" fill="#007f00"/>
<circle cx="80.9" cy="126.8" r=".51" fill="none" stroke="#007f00" stroke-width=".21"/>
<circle cx="235.7" cy="105.2" r=".51" fill="#007f00"/>
<circle cx="235.7" cy="105.2" r=".51" fill="none" stroke="#007f00" stroke-width=".21"/>
<circle cx="131.6" cy="151" r=".51" fill="#007f00"/>
<circle cx="131.6" cy="151" r=".51" fill="none" stroke="#007f00" stroke-width=".21"/>
<circle cx="113.9" cy="158.5" r=".51" fill="#007f00"/>
<g fill="none" stroke="#007f00" stroke-width=".21">
<path d="M126.6 34.2v10.1h-12.7M205.3 41.8v12.7M215.4 41.8v116.7h-66v2.6M223.1 59.6h-2.6v-5.1h-66v-20.3h-104.1v71h-15.2M225.6 41.8v5.1h-10.2M215.4 74.8h7.7M35.2 84.9h15.2M215.4 90h7.7M215.4 105.2h7.7"/>
<circle cx="113.9" cy="158.5" r=".51"/>
</g>
<circle cx="215.4" cy="46.9" r=".51" fill="#007f00"/>
<circle cx="215.4" cy="46.9" r=".51" fill="none" stroke="#007f00" stroke-width=".21"/>
<circle cx="215.4" cy="90" r=".51" fill="#007f00"/>
<circle cx="215.4" cy="90" r=".51" fill="none" stroke="#007f00" stroke-width=".21"/>
<circle cx="215.4" cy="74.8" r=".51" fill="#007f00"/>
<circle cx="215.4" cy="74.8" r=".51" fill="none" stroke="#007f00" stroke-width=".21"/>
<circle cx="215.4" cy="54.5" r=".51" fill="#007f00"/>
<circle cx="215.4" cy="54.5" r=".51" fill="none" stroke="#007f00" stroke-width=".21"/>
<circle cx="215.4" cy="54.5" r=".51" fill="#007f00"/>
<circle cx="215.4" cy="54.5" r=".51" fill="none" stroke="#007f00" stroke-width=".21"/>
<circle cx="205.3" cy="54.5" r=".51" fill="#007f00"/>
<circle cx="205.3" cy="54.5" r=".51" fill="none" stroke="#007f00" stroke-width=".21"/>
<circle cx="126.6" cy="34.2" r=".51" fill="#007f00"/>
<circle cx="126.6" cy="34.2" r=".51" fill="none" stroke="#007f00" stroke-width=".21"/>
<circle cx="50.4" cy="84.9" r=".51" fill="#007f00"/>
<circle cx="50.4" cy="84.9" r=".51" fill="none" stroke="#007f00" stroke-width=".21"/>
<circle cx="215.4" cy="105.2" r=".51" fill="#007f00"/>
<g fill="none" stroke="#007f00" stroke-width=".21">
<path d="M75.8 74.8h7.6M75.8 72.2v73.7h38.1v-10.2h-2.6l-1.2-1.2h-1.3"/>
<circle cx="215.4" cy="105.2" r=".51"/>
</g>
<circle cx="75.8" cy="74.8" r=".51" fill="#007f00"/>
<circle cx="75.8" cy="74.8" r=".51" fill="none" stroke="#007f00" stroke-width=".21"/>
<g font-size="2.5" fill="#7f7f7f">
<text x="200.2" y="34.2">SW_2</text>
<text x="210.4" y="34.2">SW_1</text>
<text x="223.1" y="34.2">Dauerbetrieb</text>
<text x="88.5" y="40.8">IC1</text>
<text x="200.2" y="41.8" transform="rotate(-90 200.2 41.8)">JP9</text>
<text x="210.4" y="41.8" transform="rotate(-90 210.4 41.8)">JP8</text>
<text x="220.5" y="41.8" transform="rotate(-90 220.5 41.8)">JP7</text>
<text x="247.1" y="53">1k</text>
<text x="74.3" y="57.1" transform="rotate(-90 74.3 57.1)">10k</text>
<text x="79.1" y="57.5" transform="rotate(-90 79.1 57.5)">R15</text>
<text x="125" y="57.1" transform="rotate(-90 125 57.1)">10k</text>
<text x="129.9" y="57.5" transform="rotate(-90 129.9 57.5)">R13</text>
<text x="135.2" y="57.1" transform="rotate(-90 135.2 57.1)">10k</text>
<text x="140" y="57.5" transform="rotate(-90 140 57.5)">R11</text>
<text x="220.5" y="57">Q1</text>
<text x="246.8" y="57.7">R1</text>
<text x="220.5" y="64.6">Q2</text>
<text x="220.5" y="62.1">BCW30</text>
<text x="246.8" y="65.4">R2</text>
<text x="247.1" y="60.6">1k</text>
<text x="271.9" y="63.1">WIREPAD</text>
<text x="74.3" y="67.3" transform="rotate(-90 74.3 67.3)">10k</text>
<text x="79.1" y="67.6" transform="rotate(-90 79.1 67.6)">R16</text>
<text x="125" y="67.3" transform="rotate(-90 125 67.3)">10k</text>
<text x="129.9" y="67.6" transform="rotate(-90 129.9 67.6)">R14</text>
<text x="135.2" y="67.3" transform="rotate(-90 135.2 67.3)">10k</text>
<text x="140" y="67.6" transform="rotate(-90 140 67.6)">R12</text>
<text x="220.5" y="69.7">BCW30</text>
<text x="247.1" y="68.2">1k</text>
<text x="271.9" y="70.7">WIREPAD</text>
<text x="279.6" y="68.2">D0</text>
<text x="23" y="74">MKDS1/12-3,81</text>
<text x="220.5" y="72.2">Q3</text>
<text x="220.5" y="77.3">BCW30</text>
<text x="246.8" y="73">R3</text>
<text x="247.1" y="75.8">1k</text>
<text x="279.6" y="75.9">D1</text>
<text x="22.7" y="81">X1-12</text>
<text x="32.6" y="82.4">SW_2</text>
<text x="220.5" y="79.8">Q4</text>
<text x="246.8" y="80.6">R4</text>
<text x="247.1" y="83.4">1k</text>
<text x="271.9" y="78.3">WIREPAD</text>
<text x="279.6" y="83.5">D2</text>
<text x="22.7" y="86.1">X1-11</text>
<text x="32.6" y="87.5">SW_2</text>
<text x="88.5" y="84.9">L293D</text>
<text x="220.5" y="84.9">BCW30</text>
<text x="220.5" y="87.5">Q5</text>
<text x="246.8" y="88.2">R7</text>
<text x="271.9" y="85.9">WIREPAD</text>
<text x="22.7" y="91.1">X1-10</text>
<text x="32.6" y="92.5">Servo</text>
<text x="38.8" y="92.5">_2</text>
<text x="220.5" y="92.5">BCW30</text>
<text x="220.5" y="95.1">Q6</text>
<text x="246.8" y="95.8">R8</text>
<text x="247.1" y="91">1k</text>
<text x="271.9" y="93.6">WIREPAD</text>
<text x="279.6" y="91.1">D3</text>
<text x="24" y="101.3">X1-8</text>
<text x="24" y="96.2">X1-9</text>
<text x="32.6" y="97.6">Servo</text>
<text x="38.8" y="97.6">_2</text>
<text x="220.5" y="100.2">BCW30</text>
<text x="247.1" y="98.6">1k</text>
<text x="271.9" y="101.2">WIREPAD</text>
<text x="279.7" y="98.7">VT</text>
<text x="24" y="106.4">X1-7</text>
<text x="32.6" y="102.7">SW_1</text>
<text x="32.6" y="107.8">SW_1</text>
<text x="87.7" y="107.3">1N4148</text>
<text x="135.9" y="107.3">1N4148</text>
<text x="220.5" y="107.8">BCW30</text>
<text x="220.5" y="102.7">Q7</text>
<text x="246.8" y="103.5">R9</text>
<text x="247.1" y="106.3">1k</text>
<text x="279.3" y="106.3">GD</text>
<text x="24" y="111.5">X1-6</text>
<text x="32.6" y="112.9">Servo</text>
<text x="38.8" y="112.9">_1</text>
<text x="87.7" y="112.3">1N4148</text>
<text x="93" y="110">D5</text>
<text x="135.9" y="112.3">1N4148</text>
<text x="141.3" y="110">D7</text>
<text x="220.5" y="110.3">Q8</text>
<text x="245.4" y="111">R10</text>
<text x="271.9" y="114">ANTENNA</text>
<text x="271.9" y="108.8">WIREPAD</text>
<text x="24" y="116.5">X1-5</text>
<text x="32.6" y="117.9">Servo</text>
<text x="38.8" y="117.9">_1</text>
<text x="91" y="117.9">IC2</text>
<text x="93" y="115.1">D4</text>
<text x="141.3" y="115.1">D6</text>
<text x="141.8" y="117.9">IC3</text>
<text x="220.5" y="115.4">BCW30</text>
<text x="24" y="121.6">X1-4</text>
<text x="32.6" y="123">Main_SW</text>
<text x="24" y="131.8">X1-2</text>
<text x="24" y="126.7">X1-3</text>
<text x="32.6" y="128.1">Main_SW</text>
<text x="24" y="136.9">X1-1</text>
<text x="32.6" y="133.2">Vdd</text>
<text x="32.6" y="138.3">GND</text>
<text x="91" y="143.3">G5AK-234P</text>
<text x="141.8" y="143.3">G5AK-234P</text>
<text x="98.6" y="166.2">IC4</text>
<text x="147.9" y="164.9" transform="rotate(-90 147.9 164.9)">1k</text>
<text x="152.7" y="165.3" transform="rotate(-90 152.7 165.3)">R6</text>
<text x="47.9" y="173.8">800mA Flink</text>
<text x="47.9" y="171.2">F1</text>
<text x="86" y="173.8">C1</text>
<text x="113.9" y="173.8">C2</text>
<text x="130.2" y="170" transform="rotate(-90 130.2 170)">R5</text>
<text x="135" y="170" transform="rotate(-90 135 170)">1k</text>
<text x="96.1" y="178.9" transform="rotate(-90 96.1 178.9)">10µF/6.3V</text>
<text x="124" y="178.9" transform="rotate(-90 124 178.9)">10µF/6.3V</text>
<text x="139.3" y="174.7" transform="rotate(-90 139.3 174.7)">w current</text>
<text x="157.1" y="177" transform="rotate(-90 157.1 177)">w current</text>
<text x="106.3" y="183.9" transform="rotate(-90 106.3 183.9)">ADP3338AKCZ</text>
<text x="136.7" y="183.9" transform="rotate(-90 136.7 183.9)">LED1</text>
<text x="139.3" y="183.9" transform="rotate(-90 139.3 183.9)">Green lo</text>
<text x="141.8" y="183.9" transform="rotate(-90 141.8 183.9)">Po</text>
<text x="141.8" y="181.2" transform="rotate(-90 141.8 181.2)">wer_Anzeige</text>
<text x="154.5" y="183.9" transform="rotate(-90 154.5 183.9)">LED2</text>
<text x="157.1" y="183.9" transform="rotate(-90 157.1 183.9)">Red lo</text>
<text x="159.6" y="183.9" transform="rotate(-90 159.6 183.9)">Auslöser_Anzeige</text>
<text x="81.6" y="197.8" transform="rotate(-90 81.6 197.8)">12</text>
<text x="86.7" y="197.8" transform="rotate(-90 86.7 197.8)">NC</text>
<text x="89.2" y="197.8" transform="rotate(-90 89.2 197.8)">11</text>
<text x="94.3" y="197.8" transform="rotate(-90 94.3 197.8)">NC</text>
<text x="96.8" y="197.8" transform="rotate(-90 96.8 197.8)">10</text>
<text x="101.9" y="197.8" transform="rotate(-90 101.9 197.8)">+U (4...14v)</text>
<text x="104.4" y="197.8" transform="rotate(-90 104.4 197.8)">9</text>
<text x="109.6" y="197.8" transform="rotate(-90 109.6 197.8)">GND</text>
<text x="112.1" y="197.8" transform="rotate(-90 112.1 197.8)">8</text>
<text x="117.2" y="197.8" transform="rotate(-90 117.2 197.8)">NC</text>
<text x="119.6" y="197.8" transform="rotate(-90 119.6 197.8)">7</text>
<text x="124.8" y="197.8" transform="rotate(-90 124.8 197.8)">NC</text>
<text x="127.3" y="197.8" transform="rotate(-90 127.3 197.8)">6</text>
<text x="132.4" y="197.8" transform="rotate(-90 132.4 197.8)">NC</text>
<text x="134.9" y="197.8" transform="rotate(-90 134.9 197.8)">5</text>
<text x="140" y="197.8" transform="rotate(-90 140 197.8)">NC</text>
<text x="142.5" y="197.8" transform="rotate(-90 142.5 197.8)">4</text>
<text x="147.7" y="197.8" transform="rotate(-90 147.7 197.8)">NC</text>
<text x="150.1" y="197.8" transform="rotate(-90 150.1 197.8)">3</text>
<text x="155.3" y="197.8" transform="rotate(-90 155.3 197.8)">NC</text>
<text x="157.7" y="197.8" transform="rotate(-90 157.7 197.8)">2</text>
<text x="162.9" y="197.8" transform="rotate(-90 162.9 197.8)">NC</text>
<text x="165.4" y="197.8" transform="rotate(-90 165.4 197.8)">1</text>
<text x="170.5" y="197.8" transform="rotate(-90 170.5 197.8)">NC</text>
</g>
<g font-size="2.1" fill="#7f7f7f">
<text x="202.4" y="40.7" transform="rotate(-90 202.4 40.7)">1</text>
<text x="204.9" y="40.7" transform="rotate(-90 204.9 40.7)">2</text>
<text x="212.6" y="40.7" transform="rotate(-90 212.6 40.7)">1</text>
<text x="215.1" y="40.7" transform="rotate(-90 215.1 40.7)">2</text>
<text x="222.7" y="40.7" transform="rotate(-90 222.7 40.7)">1</text>
<text x="225.3" y="40.7" transform="rotate(-90 225.3 40.7)">2</text>
<text x="85" y="43.9">1</text>
<text x="90.8" y="45.1">1-2EN</text>
<text x="101.5" y="45.1">VCC1</text>
<text x="111.2" y="43.9">16</text>
<text x="85" y="49">2</text>
<text x="90.8" y="50.2">1A</text>
<text x="104.1" y="50.2">4A</text>
<text x="111.2" y="49">15</text>
<text x="85" y="54.1">3</text>
<text x="85" y="59.2">4</text>
<text x="90.8" y="55.2">1Y</text>
<text x="104.1" y="55.2">4Y</text>
<text x="111.2" y="54.1">14</text>
<text x="111.2" y="59.2">13</text>
<text x="85" y="64.3">5</text>
<text x="90.8" y="60.3">GND1</text>
<text x="90.8" y="65.4">GND2</text>
<text x="101.1" y="60.3">GND3</text>
<text x="101.1" y="65.4">GND4</text>
<text x="111.2" y="64.3">12</text>
<text x="85" y="69.3">6</text>
<text x="90.8" y="70.5">2Y</text>
<text x="104.1" y="70.5">3Y</text>
<text x="111.2" y="69.3">11</text>
<text x="85" y="74.4">7</text>
<text x="90.8" y="75.5">2A</text>
<text x="104.1" y="75.5">3A</text>
<text x="111.2" y="74.4">10</text>
<text x="33" y="79.5">12</text>
<text x="85" y="79.5">8</text>
<text x="90.8" y="80.6">VCC2</text>
<text x="100.8" y="80.6">3-4EN</text>
<text x="111.2" y="79.5">9</text>
<text x="33" y="89.7">10</text>
<text x="33" y="84.6">11</text>
<text x="33" y="94.7">9</text>
<text x="33" y="99.8">8</text>
<text x="33" y="104.9">7</text>
<text x="33" y="110">6</text>
<text x="33" y="115.1">5</text>
<text x="33" y="125.2">3</text>
<text x="33" y="120.1">4</text>
<text x="86.4" y="123.9">12</text>
<text x="93.4" y="125.1">12</text>
<text x="100.2" y="125.1">1</text>
<text x="106.1" y="123.9">1</text>
<text x="137.2" y="123.9">12</text>
<text x="144.1" y="125.1">12</text>
<text x="151" y="125.1">1</text>
<text x="156.8" y="123.9">1</text>
<text x="33" y="130.3">2</text>
<text x="86.4" y="126.4">11</text>
<text x="86.4" y="129">10</text>
<text x="93.4" y="127.6">11</text>
<text x="93.4" y="130.1">10</text>
<text x="100.2" y="127.6">2</text>
<text x="100.2" y="130.1">3</text>
<text x="106.1" y="126.4">2</text>
<text x="106.1" y="129">3</text>
<text x="137.2" y="126.4">11</text>
<text x="137.2" y="129">10</text>
<text x="144.1" y="127.6">11</text>
<text x="144.1" y="130.1">10</text>
<text x="151" y="127.6">2</text>
<text x="151" y="130.1">3</text>
<text x="156.8" y="126.4">2</text>
<text x="156.8" y="129">3</text>
<text x="33" y="135.3">1</text>
<text x="87.5" y="134.1">8</text>
<text x="87.5" y="136.6">7</text>
<text x="93.4" y="135.2">8</text>
<text x="93.4" y="137.8">7</text>
<text x="100.2" y="135.2">5</text>
<text x="100.2" y="137.8">6</text>
<text x="106.1" y="134.1">5</text>
<text x="106.1" y="136.6">6</text>
<text x="138.3" y="134.1">8</text>
<text x="138.3" y="136.6">7</text>
<text x="144.1" y="135.2">8</text>
<text x="144.1" y="137.8">7</text>
<text x="151" y="135.2">5</text>
<text x="151" y="137.8">6</text>
<text x="156.8" y="134.1">5</text>
<text x="156.8" y="136.6">6</text>
<text x="99.3" y="159.2">IN</text>
<text x="103.8" y="159.2">OUT</text>
<text x="101.7" y="162.9">ADJ</text>
</g>
</svg>
